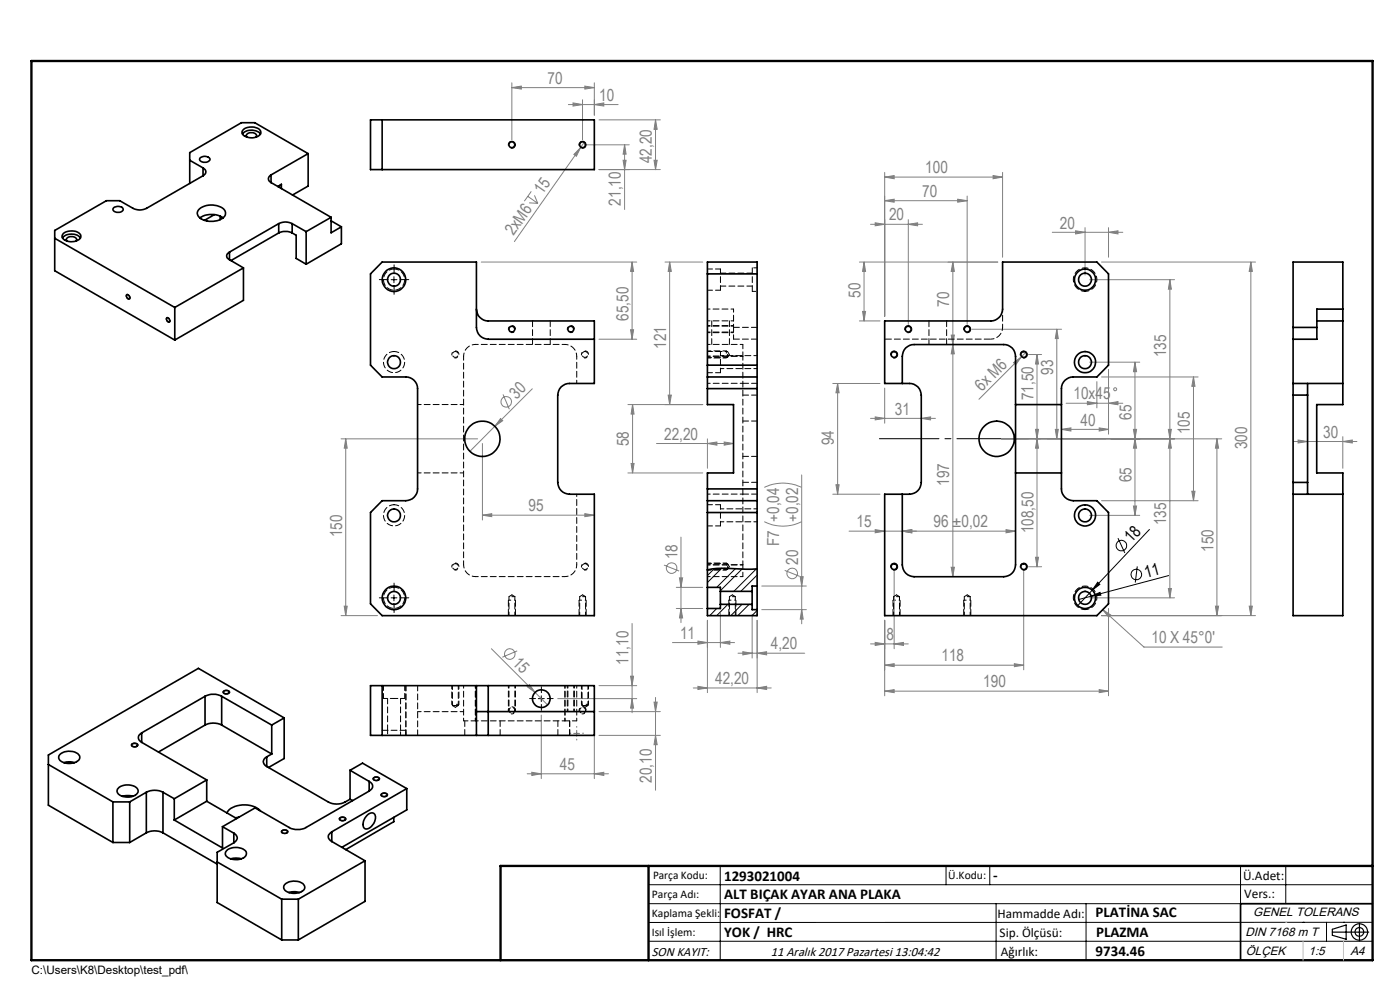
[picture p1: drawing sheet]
<svg xmlns="http://www.w3.org/2000/svg" width="297mm" height="210mm" viewBox="0 0 297 210" stroke-linecap="round" stroke-linejoin="round" font-family="sans-serif">
<g fill="none" stroke="#808080" stroke-width=".21">
<path d="M108.6 17.6v12.1M108.6 18.6h17.5M108.6 18.6l2-.3v.6zM124.1 18.3l2 .3-2 .3zM126.1 17.6v6.8M120.6 22.2h10.5M121.6 21.8l2 .4-2 .3zM123.2 31.3l-.9 1.9-.6-.4zM123.2 31.3l-14.1 20M123.6 21.2v8.5M124 30.1l-.8 1.2M124.6 30.7h8.9"/>
<path d="M126.1 22.2l2-.4v.7zM127.1 36h13M127.1 25.4h13M132.2 34h.6l-.3 2zM132.5 30.7v13.7M132.5 30.7l.3 2h-.6zM138.7 34h.7l-.3 2zM139.1 25.4v10.6M139.1 25.4l.3 2h-.7zM187.7 37.6l2-.4v.7zM187.7 36.6v30.5M187.7 37.6h25"/>
<path d="M210.7 37.2l2 .4-2 .3zM212.7 36.6v18M102.1 55.6h33M112 41.7l2.1 1.4M112.3 43l1.8 .1M112.7 40.6l-1.5 2.1M113.4 41.4l.7 1.7M134.1 55.6v16.4M134.1 55.6l.3 2h-.6zM141.1 55.6h8M142.1 55.6v30.2M142.1 55.6l.3 2h-.7z"/>
<path d="M182.3 55.6h29.4M183.3 55.6l.3 2h-.6zM183.3 55.6v12.5M184.7 47.6h11M185.7 47.3l2 .3-2 .3zM187.7 42.6l2-.3v.6zM187.7 42.6h17.5M192.7 47.6l2-.3v.6zM192.7 46.6v22.2M202.1 55.6l.4 2h-.7zM202.1 55.6v66.7M203.2 42.3l2 .3-2 .3z"/>
<path d="M205.2 41.6v27.2M223.2 49.3h15M228.2 49l2 .3-2 .3zM230.2 48.3v10M231.2 59.3h18M233.7 55.6h32.6M235.2 48.3v6.3M235.2 49.3l2-.3v.6zM248.2 59.3l.3 2h-.6zM248.2 59.3v67.5M265.4 55.6v75M265.4 55.6l.3 2h-.7z"/>
<path d="M127.1 72h8M133.8 69.9h.6l-.3 2.1zM182.3 68.1h4.4M183 66.1h.6l-.3 2zM201.8 71.1h.7l-.4 2zM202.1 73.1l.4 2h-.7zM206.2 69.8h19M215 76.9l1.6-1.2-1.1 1.7zM217.7 74.7l-10 10M218.2 75.2h2.8M220 75.2l.3 2h-.6zM220 75.2v45"/>
<path d="M224.2 69.8l.3 2h-.6zM224.2 69.8v23.3M231.2 76.8h10.6M233.7 80h20.5M235.2 78.4v13.7M240.8 76.8l.3 2h-.6zM240.8 76.8v32.5M253.2 80v26.2M253.2 80l.3 1.9h-.7zM72.4 93.1h28.9M73.3 93.1v37.5M73.3 93.1l.4 2h-.7z"/>
<path d="M102.3 94.1v16.2M105 90.4l-5.3 5.3M106.2 88.8l.4 .4-1.6 1.2zM106.7 83.7l1.4 3.1M112.9 82.5l-7.9 7.9M133.2 85.8h15.9M133.9 98.3h.6l-.3 2zM134.2 85.8l.3 2h-.6zM134.2 85.8v14.5M139.3 94.1h16.3M141.7 83.8h.7l-.3 2zM150.1 93.1v6.2"/>
<path d="M150.1 94.1l2-.3v.6zM153.6 93.8l2 .3-2 .3zM176.7 81.3h10M177.7 81.3v23.5M177.7 81.3l.3 2h-.7zM184.7 88.8h13.7M185.7 88.4l2 .4-2 .3zM187.7 82.3v7.5M195.4 88.8l2-.4v.7zM212.4 93.1h46.8M219.7 91.1h.6l-.3 2zM220 93.1l.3 2h-.6z"/>
<path d="M223.9 91.1h.6l-.3 2zM225.2 91.1l2-.3v.6zM225.2 91.1h10M226.2 85.5h12M230.7 85.2l2 .3-2 .4zM232.7 81v5.5M233.2 90.8l2 .3-2 .3zM235.2 85.5l2-.3v.7zM240.5 91.1h.6l-.3 2zM240.8 93.1l.3 2h-.6zM247.9 91.1h.6l-.3 2zM248.2 93.1l.3 2h-.6z"/>
<path d="M258.2 93.1v37.5M258.2 93.1l.3 2h-.7zM274.4 93.7h13.5M275.4 93.3l2 .4-2 .3zM284.9 93.7l2-.4v.7zM284.9 92.6v6.7M102.3 109.3l2-.3v.6zM102.3 109.3h23.8M124.1 109l2 .3-2 .3zM133.2 100.3h15.9M140.9 119.9l3.2 1.2M144.5 113.9v18.2"/>
<path d="M162.1 110.7a8.7 8.7 0 0 0 8 0M162.1 103.4a9 9 0 0 1 8 0M170.1 100.7v31.6M176.7 104.8h10M177.3 102.8h.7l-.3 2zM180.1 112.7h35.3M185.7 112.4l2 .3-2 .3zM191.4 112.7l2-.3v.6zM213.4 112.4l2 .3-2 .3zM219.7 118.2h.6l-.3 2zM231.2 109.3h10.6M233.7 106.2h20.5"/>
<path d="M240.5 107.3h.6l-.3 2zM252.8 104.2h.7l-.3 2zM72.4 130.6h7.7M73 128.6h.7l-.4 2zM104.2 137.6l12 11.9M109.7 138.1l-3.1 1.3M134.1 132.2v19M142.7 136.3h13.1M143.5 124.6h5.6M143.5 129.1h5.6M144.1 122.6h.7l-.3 2zM144.5 129.1l.3 2h-.7z"/>
<path d="M148.1 136l2 .3-2 .4zM150.1 131.6v15.3M152.8 130.1v7.2M152.8 136.3l2-.3v.7zM156.6 138.6h14.1M157.6 138.2l2 .4-2 .3zM159.6 130.3v9.3M160.6 131.6v15.3M160.6 138.6l2-.4v.7zM161.6 124.3h9.5M161.6 129.3h9.5M166.5 121l3.2 1.3"/>
<path d="M169.8 122.3h.6l-.3 2zM170.1 129.3l.3 2h-.6zM184.7 136.6h8M185.7 136.3l2 .3-2 .3zM187.7 131.6v16M189.7 121.2v16.4M189.7 136.6l2-.3v.6zM201.8 120.3h.7l-.4 2zM217.2 121.2v20.9M218.2 120.2h2.8M231.2 126.8h18M233.7 130.6h32.6"/>
<path d="M233.9 129.3l1.7 1.1-.4 .5zM233.9 129.3l8.8 8h16.6M235.2 129.1v18.5M247.9 124.8h.6l-.3 2zM257.8 128.6h.7l-.3 2zM265 128.6h.7l-.3 2zM111.9 145.7l.4-.5 1.2 1.7zM114.8 151.7v13.5M118.3 148.2h16.8M126.1 152v13.2M127.1 145.4h8M127.1 150.9h13"/>
<path d="M127.1 156h13M133.8 143.4h.6l-.3 2zM134.1 148.2l.3 2h-.6zM138.7 148.9h.7l-.3 2zM139.1 156l.3 2h-.7zM139.1 147.9v19.7M147.1 145.9h16.5M148.1 145.6l2 .3-2 .4zM160.6 145.9l2-.3v.7zM187.7 146.6l2-.3v.6zM187.7 141.1l2-.3v.6zM187.7 146.6h47.5"/>
<path d="M187.7 141.1h29.5M215.2 140.8l2 .3-2 .3zM233.2 146.3l2 .3-2 .3zM111.8 164.1h17.3M112.8 163.8l2 .3-2 .4zM126.1 164.1l2-.3v.7z"/>
<circle cx="107.4" cy="85.2" r="1.13"/>
<circle cx="236.6" cy="82.6" r=".32"/>
<circle cx="108.1" cy="138.7" r="1.12"/>
<circle cx="142.5" cy="120.5" r="1.12"/>
<circle cx="168.1" cy="121.6" r="1.12"/>
</g>
<g fill="none" stroke="#000" stroke-width=".21">
<path d="M107.8 30.9a.75 .75 0 0 1 .7-.9 .75 .75 0 0 1 .8 .8 .75 .75 0 0 1-.9 .6M122.9 30.9a.74 .74 0 0 1 .6-.9 .74 .74 0 0 1 .8 .8 .74 .74 0 0 1-.9 .6M83 59.3h1.2M83.6 58.7v1.3M26.8 62.5a.6 .6 0 0 1 .7 .3 .6 .6 0 0 1-.1 .7 .71 .71 0 0 1-.6-1zM35.3 67.4a.61 .61 0 0 1 .7 .3 .61 .61 0 0 1-.1 .7 .74 .74 0 0 1-.6-1zM188.9 75.4a.76 .76 0 0 1 .7-.9 .76 .76 0 0 1 .8 .8 .76 .76 0 0 1-.9 .6M191.9 70a.75 .75 0 0 1 .7-.9 .75 .75 0 0 1 .8 .8 .75 .75 0 0 1-.9 .6M204.5 70a.74 .74 0 0 1 .6-.9 .74 .74 0 0 1 .8 .8 .74 .74 0 0 1-.9 .6M216.5 75.4a.75 .75 0 0 1 .7-.9 .75 .75 0 0 1 .7 .8 .75 .75 0 0 1-.9 .6M237.2 114.2l1.4 3.1M243.8 112.3l-12.1 12.9"/>
<path d="M83 126.8h1.2M83.6 126.2v1.3M188.9 120.4a.75 .75 0 0 1 .7-.9 .75 .75 0 0 1 .8 .8 .75 .75 0 0 1-.9 .6M216.5 120.4a.74 .74 0 0 1 .6-.9 .74 .74 0 0 1 .8 .8 .74 .74 0 0 1-.9 .6M231.5 126.5l1.9-.8 .1 .6zM231.7 125.2l-3.1 3.3M232.9 123.5l.4 .5-1.6 1.2zM241.3 120.1l-.5 3.5M247.9 122.1l-19.1 5.1M27.9 157.8a.8 .8 0 0 1 1.4 .3 .81 .81 0 0 1-.8 .4 .81 .81 0 0 1-.7-.6zM47.3 146.7a.87 .87 0 0 1 1.5 .2 .87 .87 0 0 1-1.5-.2zM114.2 148.2h1.3"/>
<path d="M114.8 147.6v1.2M59.8 176.2a.8 .8 0 0 1 1.3 .3 .91 .91 0 0 1-1.4 0zM71.9 173.6a.85 .85 0 0 1 1.5 .2 .85 .85 0 0 1-1.5-.2zM79.1 165.1a.95 .95 0 0 1 1.5 .1 .8 .8 0 0 1-.8 .4 .8 .8 0 0 1-.7-.5zM80.9 168.4a.8 .8 0 0 1 1.3 .3 .95 .95 0 0 1-1.4 0zM137.6 187.7h153.6M137.6 191.7h153.6M137.6 199.7h153.6M152.8 183.7v20M200.7 183.7v4M210 183.7v4M211.3 191.7v12"/>
<path d="M230.4 191.7v12M263.2 183.7v20M272.8 183.7v8M276.4 195.6h.1M281.4 195.6v4.1M285 195.6h.1M291.2 195.6l-153.6 .1"/>
<circle cx="237.9" cy="115.7" r="1.12"/>
<circle cx="241.1" cy="121.9" r="1.12"/>
</g>
<path d="M154.1 74.4v1.5M154.1 119.4v1.5M107.9 127.3h1.5M122.9 127.3h1.5M154.6 127.3h1.5M189.5 127.3h1.4M204.5 127.3h1.4M97.3 149.4h-1.4M124.8 149.4h-1.4" fill="none" stroke="#000" stroke-width=".21" stroke-dasharray="1.3 .6" stroke-dashoffset=".7" stroke-linecap="butt"/>
<path d="M96.4 75.9a.75 .75 0 0 0 .9-.6 .75 .75 0 0 0-.8-.9 .75 .75 0 0 0-.6 1M108.4 70.5a.75 .75 0 0 0 .9-.6 .75 .75 0 0 0-.8-.8 .75 .75 0 0 0-.6 .9M120.9 70.5a.75 .75 0 0 0 .9-.6 .75 .75 0 0 0-.8-.8 .75 .75 0 0 0-.6 .9M123.9 75.9a.75 .75 0 0 0 .9-.6 .75 .75 0 0 0-.8-.9 .75 .75 0 0 0-.6 1M96.4 120.9a.75 .75 0 0 0 .9-.6 .75 .75 0 0 0-.8-.9 .75 .75 0 0 0-.6 1M123.9 120.9a.75 .75 0 0 0 .9-.6 .75 .75 0 0 0-.8-.9 .75 .75 0 0 0-.6 1M108.4 151.4a.75 .75 0 0 0 .9-.7 .75 .75 0 0 0-.8-.8 .75 .75 0 0 0-.6 1M123.4 151.4a.75 .75 0 0 0 .9-.7 .75 .75 0 0 0-.8-.8 .75 .75 0 0 0-.6 1" fill="none" stroke="#000" stroke-width=".21" stroke-dasharray="1.3 .6" stroke-dashoffset=".6" stroke-linecap="butt"/>
<g fill="none" stroke="#000" stroke-width=".25">
<path d="M282.6 197.7h7.8M282.6 197.1l3-.9v3l-3-.8zM288.4 195.8v3.8M106.2 203.7h185"/>
<circle cx="288.4" cy="197.7" r="1.74"/>
<circle cx="288.4" cy="197.7" r=".93"/>
</g>
<path d="M150.1 75.9h4M154.1 74.4h-4M154.1 119.4h-4M150.1 120.9h4M95.9 145.4v4M97.4 149.4v-4M123.4 145.4v4M124.9 149.4v-4" fill="none" stroke="#000" stroke-width=".21" stroke-dasharray="1.3 .6" stroke-dashoffset=".5"/>
<g fill="none" stroke="#000" stroke-width=".21" stroke-dasharray="1.3 .6">
<path d="M154.1 74.4h.1M154.1 119.4h.1M107.9 127.3v3.3M107.9 127.3h.1M109.4 130.6v-3.3M122.9 127.3v3.3M122.9 127.3h.1M124.4 130.6v-3.3M154.6 127.3v3.3M154.6 127.3h.1M156.1 130.6v-3.3M189.4 127.3v3.3"/>
<path d="M189.4 127.3h.1M190.9 130.6v-3.3M204.4 127.3v3.3M204.4 127.3h.1M205.9 130.6v-3.3M97.4 149.4h-.1M124.9 149.4h-.1"/>
</g>
<path d="M150.1 70.6h5.5M155.6 69.1h-5.5M107.9 145.4v5.5M109.4 150.9v-5.5M120.4 145.4v5.5M121.9 150.9v-5.5" fill="none" stroke="#000" stroke-width=".21" stroke-dasharray="1.3 .6" stroke-dashoffset=".7"/>
<path d="M82.4 59.3h-1.9M83.6 58.1v-1.9M84.9 59.3h1.8M83.6 60.6v1.8M82.4 126.8h-1.9M83.6 125.6v-1.9M83.6 128.1v1.8M84.9 126.8h1.8M113.6 148.2h-1.2M114.9 146.9v-1.2M114.9 149.4v1.3M116.1 148.2h1.3" fill="none" stroke="#000" stroke-width=".21" stroke-dasharray="15.2 1.3 1.3 1.3"/>
<path d="M121.1 155.5h-.2M122.4 154.3v-.2M122.4 156.8v.2M123.6 155.5h.2" fill="none" stroke="#808000" stroke-width=".21" stroke-dasharray="15.2 1.3 1.3 1.3"/>
<path d="M121.7 155.6h1.2M122.3 154.9v1.3" fill="none" stroke="#808000" stroke-width=".21"/>
<path d="M234.7 93.1h-48.1" fill="none" stroke="#000" stroke-width=".21" stroke-dasharray="15.2 1.3 1.3 1.3" stroke-dashoffset="2.6"/>
<path d="M291.2 191.7h-28v12" fill="none" stroke="#000" stroke-width=".35"/>
<path d="M6.7 12.9h284.5v190.8h-284.5zM137.6 183.7v20M291.2 183.7h-185v20" fill="none" stroke="#000" stroke-width=".5"/>
<path d="M276.4 199.7v4M285 199.7v4" fill="none" stroke="#c0c0c0" stroke-width=".21"/>
<path d="M272.8 195.6h.1" fill="none" stroke="#c0c0c0" stroke-width=".25"/>
<path d="M231.5 126.5l1.9-.8 .1 .6zM232.9 123.5l.4 .5-1.6 1.2z" fill="#000"/>
<g fill="#808080">
<path d="M111.9 145.7l.4-.5 1.2 1.7z"/>
<path d="M215 76.9l1.6-1.2-1.1 1.7z"/>
<path d="M106.2 88.8l.4 .4-1.6 1.2z"/>
<path d="M123.2 31.3l-.9 1.9-.6-.4z"/>
<path d="M210.7 37.2l2 .4-2 .3zM187.7 37.6l2-.4v.7z"/>
<path d="M153.6 93.8l2 .3-2 .3zM150.1 94.1l2-.3v.6zM160.6 138.6l2-.4v.7zM157.6 138.2l2 .4-2 .3zM152.8 136.3l2-.3v.7zM148.1 136l2 .3-2 .4zM235.2 49.3l2-.3v.6zM228.2 49l2 .3-2 .3zM191.4 112.7l2-.3v.6zM185.7 112.4l2 .3-2 .3zM189.7 136.6l2-.3v.6zM185.7 136.3l2 .3-2 .3zM124.1 18.3l2 .3-2 .3zM108.6 18.6l2-.3v.6z"/>
<path d="M148.1 145.6l2 .3-2 .4zM160.6 145.9l2-.3v.7zM191.4 112.7l2-.3v.6zM213.4 112.4l2 .3-2 .3zM233.9 129.3l1.7 1.1-.4 .5zM225.2 91.1l2-.3v.6zM233.2 90.8l2 .3-2 .3zM230.7 85.2l2 .3-2 .4zM235.2 85.5l2-.3v.7zM112.8 163.8l2 .3-2 .4zM126.1 164.1l2-.3v.7zM275.4 93.3l2 .4-2 .3zM284.9 93.7l2-.4v.7zM121.6 21.8l2 .4-2 .3zM126.1 22.2l2-.4v.7z"/>
<path d="M102.3 109.3l2-.3v.6zM124.1 109l2 .3-2 .3z"/>
<path d="M195.4 88.8l2-.4v.7zM185.7 88.4l2 .4-2 .3z"/>
<path d="M133.9 98.3h.6l-.3 2zM134.2 85.8l.3 2h-.6zM183 66.1h.6l-.3 2zM183.3 55.6l.3 2h-.6zM223.9 91.1h.6l-.3 2zM224.2 69.8l.3 2h-.6zM240.5 91.1h.6l-.3 2zM240.8 76.8l.3 2h-.6zM247.9 91.1h.6l-.3 2zM248.2 59.3l.3 2h-.6z"/>
<path d="M201.8 120.3h.7l-.4 2zM202.1 73.1l.4 2h-.7z"/>
<path d="M134.1 148.2l.3 2h-.6zM133.8 143.4h.6l-.3 2z"/>
<path d="M134.1 55.6l.3 2h-.6zM133.8 69.9h.6l-.3 2.1zM73.3 93.1l.4 2h-.7zM73 128.6h.7l-.4 2zM169.8 122.3h.6l-.3 2zM170.1 129.3l.3 2h-.6zM144.1 122.6h.7l-.3 2zM144.5 129.1l.3 2h-.7zM142.1 55.6l.3 2h-.7zM141.7 83.8h.7l-.3 2zM202.1 55.6l.4 2h-.7zM201.8 71.1h.7l-.4 2zM177.7 81.3l.3 2h-.7zM177.3 102.8h.7l-.3 2zM253.2 80l.3 1.9h-.7zM252.8 104.2h.7l-.3 2zM265.4 55.6l.3 2h-.7zM265 128.6h.7l-.3 2zM220 75.2l.3 2h-.6zM219.7 91.1h.6l-.3 2zM220 93.1l.3 2h-.6zM219.7 118.2h.6l-.3 2zM258.2 93.1l.3 2h-.7zM257.8 128.6h.7l-.3 2zM240.8 93.1l.3 2h-.6zM240.5 107.3h.6l-.3 2zM248.2 93.1l.3 2h-.6zM247.9 124.8h.6l-.3 2zM132.5 30.7l.3 2h-.6zM132.2 34h.6l-.3 2zM139.1 25.4l.3 2h-.7zM138.7 34h.7l-.3 2z"/>
<path d="M138.7 148.9h.7l-.3 2zM139.1 156l.3 2h-.7z"/>
<path d="M185.7 47.3l2 .3-2 .3zM192.7 47.6l2-.3v.6zM187.7 42.6l2-.3v.6zM203.2 42.3l2 .3-2 .3z"/>
<path d="M187.7 146.6l2-.3v.6zM233.2 146.3l2 .3-2 .3zM187.7 141.1l2-.3v.6zM215.2 140.8l2 .3-2 .3z"/>
</g>
<g fill="none" stroke="#000" stroke-width=".35">
<path d="M40.3 34l2.8 1.6M42.5 33.5a1.41 1.41 0 0 1 2.1 .3 1.29 1.29 0 0 1-2.3 0zM43.1 37.3l-12 6.9a3.1 3.1 0 0 1-2.9 0l-2.8-1.6h-2.8l-11 6.3v8.5l25.5 14.7M43.1 35.6a.87 .87 0 0 1 .6 .9 .87 .87 0 0 1-.6 .8M43.1 35.6v1.7M51.4 28.4a2.63 2.63 0 0 1 3.8 0M51.6 27.5a2.79 2.79 0 0 1 3.6 .2 1.14 1.14 0 0 1-1.2 1.5 2.19 2.19 0 0 1-2.7-1.1zM52.4 29.1a.59 .59 0 0 1 0-.7 .59 .59 0 0 1 .7-.3 .94 .94 0 0 1 1.3 .8l-.1 .2M57.5 37.1a.87 .87 0 0 0-.6 .8 .87 .87 0 0 0 .6 .8M57.5 38.7l12.7 7.4M57.5 37.1v1.6M59.7 39.1l-.5 .6"/>
<path d="M59.7 39.1l-.8 .5M59.7 39.1v.9M65.4 32.6l-11.4-6.6h-2.8l-10.9 6.4v6.5M65.4 32.6l-7.9 4.5M65.4 32.6v6.9l-3.3 1.9M78.6 25.4h47.5v10.6h-47.5zM81.1 25.4v10.6M11.6 50.5l25.5 14.7M13.3 50.5a2.63 2.63 0 0 1 3.8 0M13.4 49.5a2.84 2.84 0 0 1 3.7 .3 1.16 1.16 0 0 1-1.3 1.4 2.17 2.17 0 0 1-2.6-1zM14.2 51.1a.71 .71 0 0 1 .1-.8 .71 .71 0 0 1 .9-.1h.3a.59 .59 0 0 1 .6 .2 .59 .59 0 0 1 0 .7M24.1 44.1a1.36 1.36 0 0 1 2 .3 1.26 1.26 0 0 1-2.1 0z"/>
<path d="M42.2 44.5a4.2 4.2 0 0 1 5.4 0 1.26 1.26 0 0 1-.7 2 4.1 4.1 0 0 1-4.9-.7l-.2-.5zM42.4 46.2a4.4 4.4 0 0 1 4.9 0M43.6 46.6l.4 .3M45.5 45.5l-2.1 1.2M46.7 45.9v.7M48.7 53.5a.85 .85 0 0 0-.6 .8 .85 .85 0 0 0 .6 .8M48.7 55.1l2.9 1.7M48.7 53.5v1.6M51.6 56.8l-14.5 8.4M51.6 56.8v6.9l-14.5 8.4M59.1 47.4a3.1 3.1 0 0 1 2.9 0M59.1 49.4a3.4 3.4 0 0 1 2.9 0"/>
<path d="M59.1 47.4l-10.4 6.1M59.1 47.4v2M59.1 49.4l-10.1 5.9M62 47.4l2.9 1.7M62 49.4l.8 .5v4.9l2.1 1.2M62 47.4v2M64.9 49.1v6.9M70.2 46.1l-5.3 3M70.2 46.1v3.3l2.2-1.3M70.2 46.8l2.2 1.3M72.4 48.1v3.6l-7.5 4.3M150.1 58.1h10.5"/>
<path d="M26.9 62.5a.5 .5 0 0 1 .6 .3 .5 .5 0 0 1-.2 .6l-.4-.3zM35.4 67.4a.51 .51 0 0 1 .5 .3 .51 .51 0 0 1-.1 .6l-.4-.3zM37.1 65.2v6.9M101.1 65.6a2.53 2.53 0 0 0 2.5 2.5h22.5v13.2h-5.3a2.47 2.47 0 0 0-2.5 2.5v18.5a2.53 2.53 0 0 0 2.5 2.5h5.3v25.8h-45l-2.5-2.5v-19.4l2.5-2.5h5a2.53 2.53 0 0 0 2.5-2.5v-21.3a2.47 2.47 0 0 0-2.5-2.4h-5l-2.5-2.5v-19.4l2.5-2.5h20v13.9a2.53 2.53 0 0 0 2.5 2.5h22.5M150.1 80v2.4M150.1 80h10.5M150.1 80v-24.4h10.5v24.4M150.1 77.5h10.5M160.6 80v2.4M187.7 68.1h22.5a2.53 2.53 0 0 0 2.5-2.5v-10h20l2.5 2.5v19.4l-2.5 2.5h-5a2.47 2.47 0 0 0-2.5 2.4v21.3a2.53 2.53 0 0 0 2.5 2.5h5l2.5 2.5v19.4l-2.5 2.5h-45v-25.8h5.2a2.53 2.53 0 0 0 2.5-2.5v-18.5a2.47 2.47 0 0 0-2.5-2.5h-5.2zM274.3 69.5v2.5M274.3 72v9.3"/>
<path d="M274.3 69.5h5.1M279.4 68.1v3.9h-5.1M279.4 68.1h5.5M284.9 65.6v2.5M284.9 65.6h-5.5v2.5M284.9 68.1v17.7h-5.6v14.5h5.6v30.3h-10.6v-25.8M284.9 65.6v-10h-10.6v13.9M150.1 82.4v3.4h5.5v14.5h-5.5v3.4M150.1 82.4h10.5M160.6 82.4v21.3M191.4 81.3v-5.7a2.47 2.47 0 0 1 2.5-2.5h19a2.47 2.47 0 0 1 2.5 2.5v44.2a2.53 2.53 0 0 1-2.5 2.5h-19a2.53 2.53 0 0 1-2.5-2.5v-15M215.4 85.8h9.8"/>
<path d="M274.3 81.3v2.5M274.3 81.3h10.6M274.3 83.8v18.5M274.3 83.8h3.1M277.4 81.3v2.5M277.4 83.8v18.5M150.1 103.7v2.5M150.1 106.2h10.5M150.1 108.7h10.5M150.1 106.2v18.4M150.1 103.7h10.5M160.6 103.7v2.5"/>
<path d="M160.6 106.2v18.1M215.4 100.3h9.8M274.3 102.3v2.5M274.3 104.8h10.6M274.3 102.3h3.1M277.4 102.3v2.5M150.1 124.6v4.5M150.1 129.1v1.5h10.5v-1.3M150.1 124.6h2.7v.8M152.8 125.4v2.8M152.8 125.4h6.8M152.8 128.2v.9h-2.7"/>
<path d="M152.8 128.2h6.8M159.6 125.4v2.8M159.6 128.2v1.1h1M160.6 120.7l-5.3-.1a16 16 0 0 0-5.2 .3M160.6 124.3v5M160.6 124.3h-1v1.1M28 157.9a.65 .65 0 0 1 .7-.2 .65 .65 0 0 1 .4 .5 .64 .64 0 0 1-.6 .2 .64 .64 0 0 1-.5-.5zM30.1 155.5a1.07 1.07 0 0 0-.7 1 1.07 1.07 0 0 0 .7 1M30.1 157.5l13.8 7.9M30.1 155.5v2M43.5 153.8a3.9 3.9 0 0 1 3.5 0M43.5 147.7a3.9 3.9 0 0 1 3.5 0"/>
<path d="M43.5 153.8l-9.9 5.7M43.5 147.7l-13.4 7.8M43.5 147.7v6.1M47 153.8l10.6 6.1M47 147.7l10.6 6.1M47 147.7v6.1M47.4 146.7a.63 .63 0 0 1 .7-.3 .63 .63 0 0 1 .5 .6 .61 .61 0 0 1-.7 .2 .61 .61 0 0 1-.5-.5zM57.6 159.9l-1 .6M57.6 153.8v6.1M60.3 152.3l-18.2-10.5-31.8 18.4v10.6l13.7 7.9M60.3 152.3l-2.7 1.5M60.3 152.3v8.6l-3.3 1.9"/>
<path d="M81.1 145.4v10.6M101.1 150.9h25M101.1 145.4h2.5M101.1 156h2.5M101.1 145.4h-22.5v10.6h22.5M101.1 145.4v10.6M103.6 145.4h22.5v10.6h-22.5M103.6 145.4v10.6M10.3 162.2l13.7 7.9M12.7 160a3.1 3.1 0 0 1 4 .1 1.03 1.03 0 0 1-.8 1.6 2.73 2.73 0 0 1-3.4-.9zM13.5 161.8l1-.2 1.3 .2M24 170.1h3.5"/>
<path d="M24 170.1v8.6M24 178.7h3.5M25.3 167a3.1 3.1 0 0 1 3.9 .5 1.3 1.3 0 0 1-1.3 1.5 2.7 2.7 0 0 1-3.1-1.1 .96 .96 0 0 1 .5-.9zM25.9 168.9l1-.1 1.3 .1M27.5 170.1v8.6M31 168.1a3.9 3.9 0 0 1 3.6 0M31 176.7a3.9 3.9 0 0 1 3.6 0M31 168.1l-3.5 2M31 168.1v8.6M31 176.7l-3.5 2M34.6 168.1v8.6M34.6 168.1l2.4 1.3"/>
<path d="M34.6 176.7l11.5 6.6M37 169.4v4.5M37 173.9l10.2 6v-4.5M43.9 165.4l-6.9 4M43.9 170l-6.9 3.9M43.9 170l6.3 3.6M43.9 165.4v4.6M47.2 175.4l2.4 1.3M49.6 176.7a1.08 1.08 0 0 1 .7 1.1 1.08 1.08 0 0 1-.7 1M49.6 178.8l-3.5 2v10.6l13.7 8M49.6 176.7v2.1M50.7 173.3l-.7 .2"/>
<path d="M55.2 172a5.2 5.2 0 0 0-6.8 0l-.2 .5M56.6 160.5a1.08 1.08 0 0 0-.8 1.1 1.08 1.08 0 0 0 .8 1M56.6 162.6l13.1 7.5a4.2 4.2 0 0 0 4.6-.6M56.6 160.5v2.1M59.8 176.3a.65 .65 0 0 1 .7-.3 .65 .65 0 0 1 .5 .6l-.9 .1-.3-.1zM70.4 176.5a1.08 1.08 0 0 0-.8 1 1.08 1.08 0 0 0 .8 1M70.4 178.5l7 4.1M70.4 176.5v2M72.2 173.5l.5-.2 .5 .3a.57 .57 0 0 1-.5 .5 .57 .57 0 0 1-.6-.5zM74.3 163.4l4 2.4M74.3 163.4l2.6-1.5 9.4 5.4M74.3 169.5l.5 .3"/>
<path d="M74.3 163.4v6.1M78 172.9a.97 .97 0 0 1 1.3-.4 .97 .97 0 0 1 .3 1.4 2.26 2.26 0 0 1-2.1 1.9 1.8 1.8 0 0 1 .2-2.7zM78.3 167.8l-13.4 7.7a4 4 0 0 1-3.6 0l-7.2-4.1-6.9 4M78.3 165.8a1.08 1.08 0 0 1 .8 1 1.08 1.08 0 0 1-.8 1M78.3 165.8v2M79.4 165l.7-.2 .3 .3a.57 .57 0 0 1-.6 .5 .57 .57 0 0 1-.5-.5zM80.9 168.5a.64 .64 0 0 1 .7-.3 .64 .64 0 0 1 .5 .6l-.8 .1-.4-.1zM83.5 173.4v.9l-10.2 5.9M86.3 167.3l-15.9 9.2M86.3 167.3v4.5l-13.8 7.9M46.1 182.8l13.7 7.9M48.3 180.2a3.1 3.1 0 0 1 3.9 .6l.1 .2a1.89 1.89 0 0 1-2.3 1.3 1.84 1.84 0 0 1-2.2-1.3z"/>
<path d="M48.9 182.2l1-.2 1.3 .2M59.8 190.7h3.5M59.8 190.7v8.7M59.8 199.4h3.5M60.4 187.6a3.1 3.1 0 0 1 4.1 .1 1.03 1.03 0 0 1-.9 1.6 2.73 2.73 0 0 1-3.4-.9zM61.3 189.3l1-.1 1.2 .1M63.3 190.7v8.7M77.4 182.6l-14.1 8.1M77.4 182.6v8.6l-14.1 8.2"/>
<circle cx="108.6" cy="30.7" r=".63"/>
<circle cx="123.6" cy="30.7" r=".63"/>
<circle cx="83.6" cy="59.3" r="2.5"/>
<circle cx="83.6" cy="59.3" r="1.38"/>
<circle cx="230.2" cy="59.3" r="2.25"/>
<circle cx="230.2" cy="59.3" r="1.36"/>
<circle cx="83.6" cy="76.8" r="1.38"/>
<circle cx="108.6" cy="69.8" r=".62"/>
<circle cx="121.1" cy="69.8" r=".62"/>
<circle cx="189.7" cy="75.2" r=".63"/>
<circle cx="192.7" cy="69.8" r=".62"/>
<circle cx="205.2" cy="69.8" r=".62"/>
<circle cx="217.2" cy="75.2" r=".63"/>
<circle cx="230.2" cy="76.8" r="2.25"/>
<circle cx="230.2" cy="76.8" r="1.38"/>
<circle cx="102.3" cy="93.1" r="3.7"/>
<circle cx="211.4" cy="93.1" r="3.7"/>
<circle cx="83.6" cy="109.3" r="1.38"/>
<circle cx="230.2" cy="109.3" r="2.24"/>
<circle cx="230.2" cy="109.3" r="1.38"/>
<circle cx="83.6" cy="126.8" r="2.5"/>
<circle cx="83.6" cy="126.8" r="1.36"/>
<circle cx="189.7" cy="120.2" r=".62"/>
<circle cx="217.2" cy="120.2" r=".62"/>
<circle cx="230.2" cy="126.8" r="2.24"/>
<circle cx="230.2" cy="126.8" r="1.38"/>
<circle cx="114.8" cy="148.2" r="1.88"/>
</g>
<g fill="none" stroke="#000" stroke-width=".21" stroke-dasharray="1.3 .6" stroke-dashoffset=".6">
<path d="M96.6 74.6a.62 .62 0 0 1 .6 .8 .62 .62 0 0 1-1 .2 .62 .62 0 0 1 .2-1h.2M98.4 75.6a2.5 2.5 0 0 1 2.5-2.5M119.9 73.1a2.5 2.5 0 0 1 2.5 2.5M122.4 75.6v5.7M124.1 74.6a.62 .62 0 0 1 .6 .8 .62 .62 0 0 1-1 .2 .62 .62 0 0 1 .2-1h.2M154.3 75.8v-1.2M155.6 65.6v3.8M212.7 65.6v3.8M212.7 69.4a2.5 2.5 0 0 1-2.5 2.5M96.6 119.6a.62 .62 0 0 1 .6 .8 .62 .62 0 0 1-1 .2 .62 .62 0 0 1 .2-1h.2M122.4 119.8a2.5 2.5 0 0 1-2.5 2.5M124.1 119.6a.62 .62 0 0 1 .6 .8 .62 .62 0 0 1-1 .2 .62 .62 0 0 1 .2-1h.2"/>
<path d="M100.9 122.3a2.5 2.5 0 0 1-2.5-2.5M109.2 126.6h-1.2M124.2 126.6h-1.2M154.3 120.8v-1.2M156 126.6h-1.3M190.8 126.6h-1.2M205.8 126.6h-1.2M109.2 150.7a.62 .62 0 0 1-.8 .6 .62 .62 0 0 1-.2-1.1 .62 .62 0 0 1 1 .2v.3M124.2 150.7a.62 .62 0 0 1-.8 .6 .62 .62 0 0 1-.2-1.1 .62 .62 0 0 1 1 .2v.3"/>
</g>
<g fill="none" stroke="#000" stroke-width=".21" stroke-dasharray="1.3 .6" stroke-dashoffset=".4">
<path d="M150.1 75.8h4.2M154.3 75.8l.4-.6M154.7 75.2l-.4-.6M230.2 61.8a2.5 2.5 0 0 1-2.2-3.6 2.5 2.5 0 0 1 4.2-.4 2.5 2.5 0 0 1-1.5 4h-.5M98.4 119.8v-44.2M154.3 119.6h-4.2M157.6 119.8v-44.2M108.6 126.2l-.6 .4M109.2 126.6l-.6-.4M123.6 126.2l-.6 .4M124.2 126.6l-.6-.4M150.1 120.8h4.2"/>
<path d="M154.3 120.8l.4-.6M154.7 120.2l-.4-.6M155.4 126.2l-.7 .4M156 126.6l-.6-.4M190.2 126.2l-.6 .4M190.8 126.6l-.6-.4M205.2 126.2l-.6 .4M205.8 126.6l-.6-.4M230.2 129.3a2.5 2.5 0 0 1-2.2-3.6 2.5 2.5 0 0 1 4.2-.4 2.5 2.5 0 0 1-1.5 4h-.5M96 145.4v4.3M96 149.7l.6 .3M96.6 150l.6-.3"/>
<path d="M97.2 149.7v-4.3M123.5 145.4v4.3M123.5 149.7l.6 .3M124.1 150l.6-.3M124.7 149.7v-4.3"/>
</g>
<path d="M154.3 74.6h-1.5M122.4 104.8v15" fill="none" stroke="#000" stroke-width=".21" stroke-dasharray="1.3 .6" stroke-dashoffset=".8"/>
<g fill="none" stroke="#000" stroke-width=".21" stroke-dasharray="1.3 .6" stroke-dashoffset=".7">
<path d="M100.9 73.1h19M150.1 68.1h5.5M150.1 70.4h5.5M155.6 65.6h-5.5M155.6 69.2h-5.5M157.6 75.6h-7.5M157.6 73.1h-7.5M150.1 81.3h7.5M157.6 119.8h-7.5M157.6 104.8h-7.5M119.9 122.3h-19M157.6 122.3h-7.5"/>
<path d="M98.4 152.9v-7.5M100.9 152.9v-7.5M100.9 152.9h19M108 145.4v5.5M109.2 150.9v-5.5M119.9 152.9v-7.5M120.5 145.4v5.5M121.7 150.9v-5.5M122.4 152.9v-7.5"/>
</g>
<g fill="none" stroke="#000" stroke-width=".21" stroke-dasharray="1.3 .6" stroke-dashoffset=".5">
<path d="M160.6 56.8h-1M152.8 78.2h7.8M159.6 61.8h1M160.6 75.4h-7.8M88.6 85.8h9.8M98.4 100.3h-9.8M152.8 110.7h7.8M160.6 107.9h-7.8M108 126.6v4M109.2 130.6v-4M123 126.6v4M124.2 130.6v-4"/>
<path d="M154.7 126.6v4M156 130.6v-4M189.6 126.6v4M190.8 130.6v-4M204.6 126.6v4M205.8 130.6v-4M81.4 148.2h2.2M82.2 154.9v1.1M83.6 148.2h2.3M85 156v-1.1M86.1 156v-1.1M88.6 151h9.8"/>
</g>
<path d="M83.6 57.1a2.25 2.25 0 0 1 2 3.2 2.25 2.25 0 0 1-3.8 .4 2.25 2.25 0 0 1 1.3-3.6h.5M152.8 57.1h-2.7M83.6 74.6a2.25 2.25 0 0 1 2 3.2 2.25 2.25 0 0 1-3.8 .4 2.25 2.25 0 0 1 1.3-3.6h.5M150.1 61.6h2.7M150.1 79.1h2.7M152.8 74.6h-2.7M83.6 107.1a2.25 2.25 0 0 1 2 3.2 2.25 2.25 0 0 1-3.8 .4 2.25 2.25 0 0 1 1.3-3.6h.5M150.1 111.6h2.7M152.8 107.1h-2.7M83.6 124.6a2.25 2.25 0 0 1 2 3.2 2.25 2.25 0 0 1-3.8 .4 2.25 2.25 0 0 1 1.3-3.6h.5M81.4 145.4v2.8M85.9 148.2v-2.8" fill="none" stroke="#000" stroke-width=".21" stroke-dasharray="1.3 .6" stroke-dashoffset=".2"/>
<g fill="none" stroke="#000" stroke-width=".21" stroke-dasharray="1.3 .6">
<path d="M159.6 56.8v5M113 68.1v5M116.7 73.1v-5M151 68.1v5M154.7 73.1v-5M155.6 71.9h5M160.6 69.4h-5M197.1 68.1v5M200.8 73.1v-5M86.1 154.9h-5M96 149.7h.6M96.6 149.7h.6"/>
<path d="M123.5 149.7h.6M124.1 149.7h.6"/>
</g>
<path d="M151.6 120.6l-1.5 1.5M152 129.1l-1.4 1.5M152.9 128.2l-.1 .1M153.1 120.5l-3 3.1M154.4 128.2l-2.4 2.4M156 120.6l-4 4M157.4 120.7l-4.6 4.6M157.4 128.2l-2.4 2.4M158.9 128.2l-2.4 2.4M160.4 120.7l-4.7 4.7M160.6 122l-3.4 3.4M160.6 129.5l-1.1 1.1" fill="none" stroke="#000" stroke-width=".21"/>
<path d="M152.8 61.6v-4.5M152.8 79.1v-4.5M155.6 69.4v2.5M157.6 75.6v-2.5M152.8 111.6v-4.5M157.6 122.3v-2.5M98.4 152.9h2.5M119.9 152.9h2.5" fill="none" stroke="#000" stroke-width=".21" stroke-dasharray="1.3 .6" stroke-dashoffset=".3"/>
<g fill="none" stroke="#000" stroke-width=".21" stroke-dasharray="1.3 .6" stroke-dashoffset=".1">
<path d="M159.6 57.9h-6.8M152.8 60.7h6.8M157.6 83.8h3M157.6 96.8h3M160.6 81.3h-3M160.6 89.3h-3M157.6 104.8h3M160.6 102.3h-3M82.2 148.2v6.7M85 154.9v-6.7M86.1 145.4v10.6M86.1 156v-10.6"/>
<path d="M88.6 156v-10.6M98.6 152.9v3.1M106.1 156v-3.1M118.4 152.9v3.1M120.9 156v-3.1M120.9 152.9v3.1"/>
</g>
<path d="M210.2 71.9h-22.5" fill="none" stroke="#000" stroke-width=".21" stroke-dasharray="1.3 .6" stroke-dashoffset="-.1"/>
<g font-size="3.5" fill="#808080">
<text x="116.1" y="17.8">70</text>
<text x="127.1" y="21.4">10</text>
<text x="138.3" y="34.6" transform="rotate(-90 138.3 34.6)">42,20</text>
<text x="115.1" y="41.4" transform="rotate(-55 115.1 41.4)">15</text>
<text x="195.6" y="41.8">70</text>
<text x="196.3" y="36.8">100</text>
<text x="131.7" y="43.6" transform="rotate(-90 131.7 43.6)">21,10</text>
<text x="188.6" y="46.8">20</text>
<text x="109" y="50.1" transform="rotate(-55 109 50.1)">2xM6</text>
<text x="224.9" y="48.5">20</text>
<text x="182.5" y="63.1" transform="rotate(-90 182.5 63.1)">50</text>
<text x="201.4" y="65.1" transform="rotate(-90 201.4 65.1)">70</text>
<text x="133.3" y="68.1" transform="rotate(-90 133.3 68.1)">65,50</text>
<text x="141.3" y="74" transform="rotate(-90 141.3 74)">121</text>
<text x="247.4" y="75.8" transform="rotate(-90 247.4 75.8)">135</text>
<text x="208.3" y="83" transform="rotate(-45 208.3 83)">6x M6</text>
<text x="223.4" y="79.5" transform="rotate(-90 223.4 79.5)">93</text>
<text x="109.6" y="84.8" transform="rotate(-45 109.6 84.8)">30</text>
<text x="189.9" y="88">31</text>
<text x="219.2" y="84.9" transform="rotate(-90 219.2 84.9)">71,50</text>
<text x="227.8" y="84.7">10x45</text>
<text x="240" y="89.1" transform="rotate(-90 240 89.1)">65</text>
<text x="133.4" y="94.7" transform="rotate(-90 133.4 94.7)">58</text>
<text x="140.9" y="93.3">22,20</text>
<text x="176.9" y="94.5" transform="rotate(-90 176.9 94.5)">94</text>
<text x="229.2" y="90.3">40</text>
<text x="252.4" y="92.1" transform="rotate(-90 252.4 92.1)">105</text>
<text x="264.6" y="95.3" transform="rotate(-90 264.6 95.3)">300</text>
<text x="280.7" y="92.8">30</text>
<text x="201.4" y="103.1" transform="rotate(-90 201.4 103.1)">197</text>
<text x="240" y="102.3" transform="rotate(-90 240 102.3)">65</text>
<text x="112.1" y="108.5">95</text>
<text x="169.3" y="110.6" transform="rotate(-90 169.3 110.6)">+0,02</text>
<text x="181.7" y="111.9">15</text>
<text x="198.1" y="111.9">96 ±0,02</text>
<text x="219.2" y="113.1" transform="rotate(-90 219.2 113.1)">108,50</text>
<text x="247.4" y="111.4" transform="rotate(-90 247.4 111.4)">135</text>
<text x="72.6" y="114" transform="rotate(-90 72.6 114)">150</text>
<text x="143.7" y="118.7" transform="rotate(-90 143.7 118.7)">18</text>
<text x="165.3" y="115.8" transform="rotate(-90 165.3 115.8)">F7 +0,04</text>
<text x="169.3" y="119.8" transform="rotate(-90 169.3 119.8)">20</text>
<text x="257.4" y="117" transform="rotate(-90 257.4 117)">150</text>
<text x="144.3" y="135.5">11</text>
<text x="163.5" y="137.8">4,20</text>
<text x="188" y="135.8">8</text>
<text x="244.3" y="136.5">10 X 45°0'</text>
<text x="108.6" y="140.9" transform="rotate(45 108.6 140.9)">15</text>
<text x="133.3" y="141" transform="rotate(-90 133.3 141)">11,10</text>
<text x="199.7" y="140.3">118</text>
<text x="151.7" y="145.1">42,20</text>
<text x="208.6" y="145.8">190</text>
<text x="118.8" y="163.3">45</text>
<text x="138.3" y="166" transform="rotate(-90 138.3 166)">20,10</text>
</g>
<g font-size="3.5">
<text x="240" y="115.2" transform="rotate(-47 240 115.2)">18</text>
<text x="243.1" y="122.5" transform="rotate(-15 243.1 122.5)">11</text>
</g>
<g font-size="3.2">
<text x="153.6" y="186.8">1293021004</text>
<text x="153.6" y="190.8">ALT BIÇAK AYAR ANA PLAKA</text>
<text x="210.7" y="186.6">-</text>
<text x="153.6" y="194.8">FOSFAT /</text>
<text x="232.4" y="194.5">PLATİNA SAC</text>
<text x="153.6" y="198.8">YOK / HRC</text>
<text x="232.4" y="202.8">9734.46</text>
<text x="232.5" y="198.8">PLAZMA</text>
</g>
<g font-size="2.8">
<text x="263.7" y="186.7">Ü.Adet:</text>
<text x="263.9" y="190.5">Vers.:</text>
<text x="211.6" y="194.8">Hammadde Adı:</text>
<text x="138.3" y="202.8">SON KAYIT:</text>
<text x="163.6" y="202.8">11 Aralık 2017 Pazartesi 13:04:42</text>
<text x="212.1" y="198.7">Sip. Ölçüsü:</text>
<text x="212.3" y="202.7">Ağırlık:</text>
</g>
<g font-size="2.6">
<text x="265.9" y="194.4">GENEL TOLERANS</text>
<text x="264.2" y="198.5">DIN 7168 m T</text>
<text x="264.3" y="202.6">ÖLÇEK</text>
<text x="277.6" y="202.6">1:5</text>
<text x="286.5" y="202.6">A4</text>
</g>
<g font-size="2.5">
<text x="138.3" y="190.5">Parça Adı:</text>
<text x="138.5" y="186.5">Parça Kodu:</text>
<text x="201.2" y="186.5">Ü.Kodu:</text>
<text x="138.3" y="194.5">Kaplama Şekli:</text>
<text x="138.3" y="198.6">Isıl İşlem:</text>
<text x="6.7" y="206.7">C:\Users\K8\Desktop\test_pdf\</text>
</g>
</svg>
